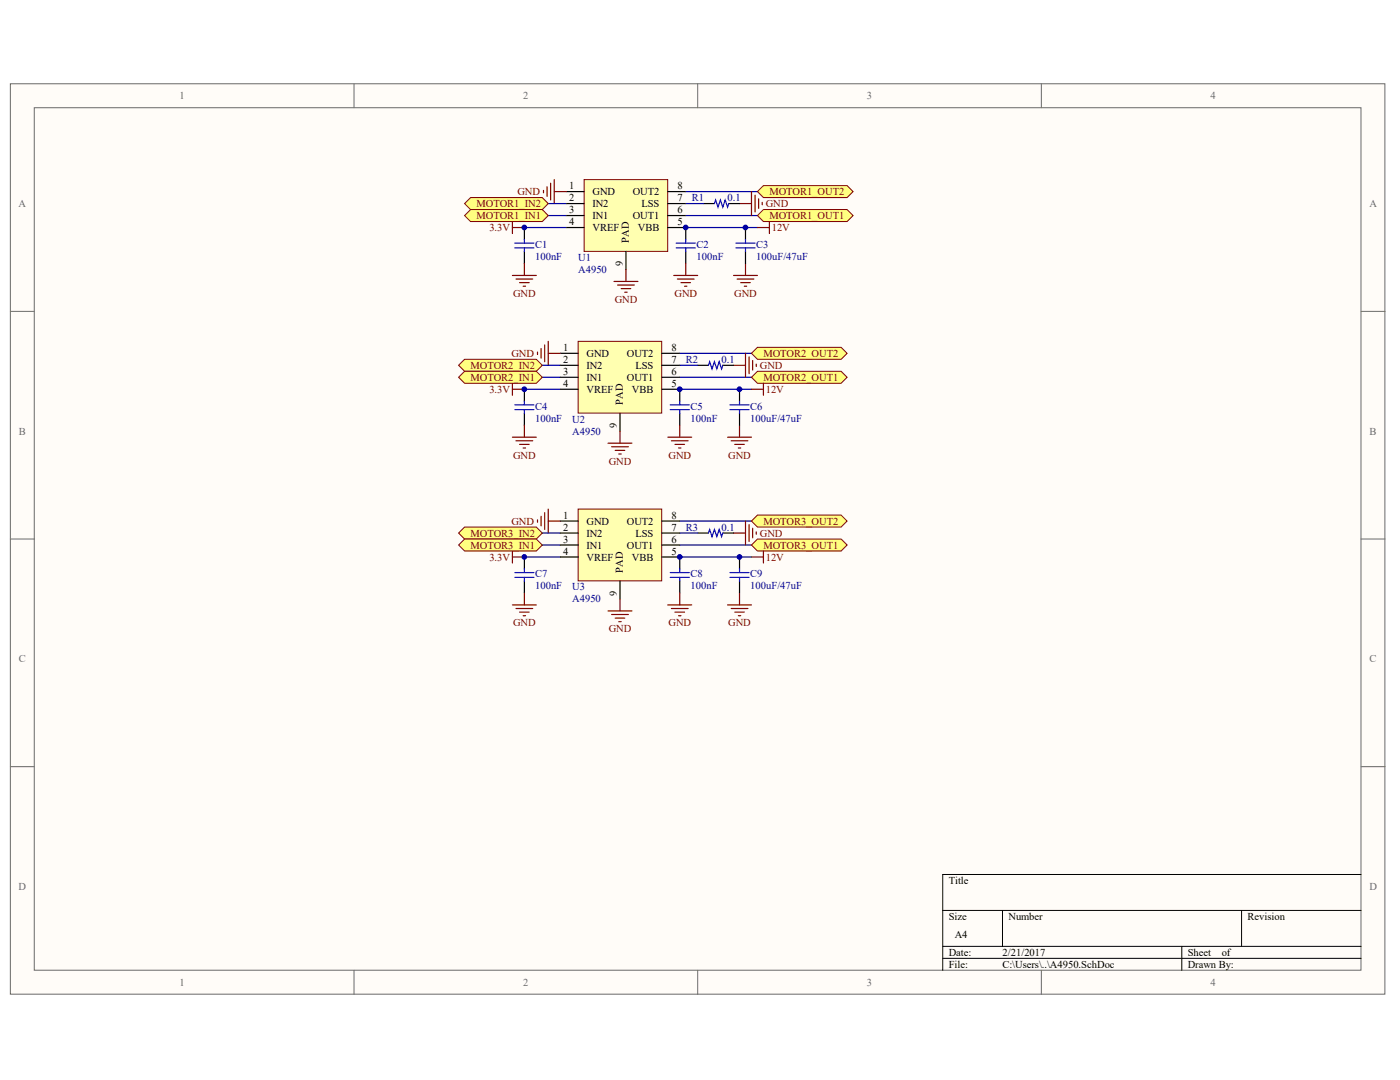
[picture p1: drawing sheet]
<svg xmlns="http://www.w3.org/2000/svg" width="279mm" height="215mm" viewBox="0 0 279 215" stroke-linecap="round" stroke-linejoin="round" font-family="sans-serif">
<g fill="#fffcf8" stroke="#696969" stroke-width=".2">
<path d="M2.1 16.7h273.9v181.4h-273.9z"/>
<path d="M6.8 21.5h264.5v171.8h-264.5z"/>
</g>
<path d="M70.6 16.7v4.8M139.1 16.7v4.8M207.6 16.7v4.8M2.1 62h4.7M271.3 62h4.8M2.1 107.4h4.7M271.3 107.4h4.8M2.1 152.8h4.7M271.3 152.8h4.8M70.6 193.3v4.8M139.1 193.3v4.8M207.6 193.3v4.8" fill="none" stroke="#696969" stroke-width=".2"/>
<path d="M271.3 174.2h-83.4v19.1M187.9 181.4h83.4M187.9 188.6h83.4M187.9 191h83.4M199.8 181.4v7.2M235.6 188.6v4.7M247.5 181.4v7.2" fill="none" stroke="#000" stroke-width=".2"/>
<path d="M116.4 35.8h16.7v14.3h-16.7z" fill="#ffffb0" stroke="#800000" stroke-width=".2"/>
<path d="M112.9 38.2h3.5M133.1 38.2h3.6M112.9 40.6h3.5M112.9 43h3.5M112.9 45.3h3.5M124.8 50.1v3.6M133.1 40.6h3.6M133.1 43h3.6M133.1 45.3h3.6v2.4M136.7 50.1v2.4M148.6 45.3v2.4M148.6 50.1v2.4" fill="none" stroke="#000" stroke-width=".24"/>
<g fill="none" stroke="#800000" stroke-width=".24">
<path d="M108.3 37.9v.5M109 37.2v1.9M109.8 36.5v3.3M110.5 35.8v4.8M110.5 38.2h2.4M149.8 38.2v4.8M150.5 38.9v3.3M151.2 39.6v1.9M102.1 44.1v2.4M102.1 45.3h2.4M122.4 56.1h4.7M123.1 56.8h3.3"/>
<path d="M123.8 57.5h1.9M124.5 58.2h.5M124.8 53.7v2.4M134.3 54.9h4.8M135 55.6h3.3M135.7 56.3h1.9M136.4 57h.5M136.7 52.5v2.4M146.2 54.9h4.8M146.9 55.6h3.4M147.4 40.6h2.4M147.6 56.3h1.9"/>
<path d="M148.4 57h.4M148.6 52.5v2.4M151.9 40.3v.5"/>
</g>
<path d="M136.7 38.2h14.3M109.3 40.6h3.6M109.3 43h3.6M136.7 43h14.3" fill="none" stroke="#000080" stroke-width=".24"/>
<path d="M134.8 48.4h3.8M134.8 49.4h3.8M136.7 47.7v.7M136.7 49.4v.7M146.7 48.4h3.8M146.7 49.4h3.8M148.6 47.7v.7M148.6 49.4v.7" fill="none" stroke="#00f" stroke-width=".24"/>
<g fill="#ffff80" stroke="#800000" stroke-width=".2">
<path d="M93.8 39.4h14.3l1.2 1.2-1.2 1.2h-14.3l-1.2-1.2z" fill-rule="evenodd"/>
<path d="M93.8 41.8h14.3l1.2 1.2-1.2 1.1h-14.3l-1.2-1.1z" fill-rule="evenodd"/>
<path d="M152.2 41.8h16.6l1.2 1.2-1.2 1.1h-16.6l-1.2-1.1z" fill-rule="evenodd"/>
<path d="M152.2 37h16.6l1.2 1.2-1.2 1.2h-16.6l-1.2-1.2z" fill-rule="evenodd"/>
</g>
<path d="M140.3 40.6h2.1M145.3 40.6h2.1" fill="none" stroke="#000" stroke-width=".24"/>
<path d="M142.4 40.6l.2-.8 .5 1.5 .5-1.5 .5 1.5 .4-1.5 .5 1.5 .3-.7" fill="none" stroke="#00f" stroke-width=".24"/>
<path d="M136.7 40.6h3.6" fill="none" stroke="#000080" stroke-width=".24"/>
<path d="M115.2 68h16.7v14.3h-16.7z" fill="#ffffb0" stroke="#800000" stroke-width=".2"/>
<path d="M111.7 70.4h3.5M111.7 72.8h3.5M111.7 75.2h3.5M111.7 77.6h3.5M131.9 70.4h3.6M131.9 72.8h3.6M131.9 75.2h3.6M131.9 77.6h3.6v2.4M147.4 77.6v2.4M123.6 82.3v3.6M135.5 82.3v2.4M147.4 82.3v2.4" fill="none" stroke="#000" stroke-width=".24"/>
<g fill="none" stroke="#800000" stroke-width=".24">
<path d="M102.1 76.4v2.4M102.1 77.6h2.4M107.1 70.2v.4M107.9 69.4v2M108.6 68.7v3.4M109.3 68v4.8M109.3 70.4h2.4M146.2 72.8h2.4M148.6 70.4v4.8M149.3 71.1v3.4M150 71.8v1.9M150.7 72.6v.4"/>
<path d="M121.2 88.3h4.8M121.9 89h3.3M122.6 89.7h1.9M123.3 90.5h.5M123.6 85.9v2.4M133.1 87.1h4.8M133.8 87.8h3.4M134.5 88.5h1.9M135.3 89.3h.4M135.5 84.7v2.4M145 87.1h4.8M145.7 87.8h3.4"/>
<path d="M146.4 88.5h2M147.2 89.3h.4M147.4 84.7v2.4"/>
</g>
<path d="M108.1 72.8h3.6M108.1 75.2h3.6M135.5 75.2h14.3M135.5 70.4h14.3M135.5 77.6h14.3" fill="none" stroke="#000080" stroke-width=".24"/>
<path d="M135.5 80v.7M147.4 80v.7M133.6 80.7h3.8M133.6 81.6h3.8M135.5 81.6v.7M145.5 80.7h3.8M145.5 81.6h3.8M147.4 81.6v.7" fill="none" stroke="#00f" stroke-width=".24"/>
<g fill="#ffff80" stroke="#800000" stroke-width=".2">
<path d="M92.6 71.6h14.3l1.2 1.2-1.2 1.2h-14.3l-1.2-1.2z" fill-rule="evenodd"/>
<path d="M92.6 74h14.3l1.2 1.2-1.2 1.2h-14.3l-1.2-1.2z" fill-rule="evenodd"/>
<path d="M151 74h16.7l1.1 1.2-1.1 1.2h-16.7l-1.2-1.2z" fill-rule="evenodd"/>
<path d="M151 69.2h16.7l1.1 1.2-1.1 1.2h-16.7l-1.2-1.2z" fill-rule="evenodd"/>
</g>
<path d="M139.1 72.8h2.1M144.1 72.8h2.1" fill="none" stroke="#000" stroke-width=".24"/>
<path d="M141.2 72.8l.2-.7 .5 1.4 .5-1.4 .5 1.4 .5-1.4 .4 1.4 .3-.7" fill="none" stroke="#00f" stroke-width=".24"/>
<path d="M135.5 72.8h3.6" fill="none" stroke="#000080" stroke-width=".24"/>
<path d="M115.2 101.4h16.7v14.3h-16.7z" fill="#ffffb0" stroke="#800000" stroke-width=".2"/>
<path d="M111.7 103.8h3.5M111.7 106.2h3.5M111.7 108.6h3.5M111.7 111h3.5M123.6 115.8v3.5M131.9 103.8h3.6M131.9 106.2h3.6M131.9 108.6h3.6M131.9 111h3.6v2.4M135.5 115.8v2.3M147.4 111v2.4M147.4 115.8v2.3" fill="none" stroke="#000" stroke-width=".24"/>
<g fill="none" stroke="#800000" stroke-width=".24">
<path d="M102.1 109.8v2.4M102.1 111h2.4M107.1 103.6v.5M107.9 102.9v1.9M108.6 102.2v3.3M109.3 101.4v4.8M109.3 103.8h2.4M123.6 119.3v2.4M135.5 118.1v2.4M146.2 106.2h2.4M147.4 118.1v2.4M148.6 103.8v4.8"/>
<path d="M149.3 104.5v3.4M150 105.3v1.9M150.7 106v.4M121.2 121.7h4.8M121.9 122.4h3.3M122.6 123.2h1.9M123.3 123.9h.5M133.1 120.5h4.8M133.8 121.2h3.4M134.5 122h1.9M135.3 122.7h.4M145 120.5h4.8"/>
<path d="M145.7 121.2h3.4M146.4 122h2M147.2 122.7h.4"/>
</g>
<path d="M108.1 106.2h3.6M108.1 108.6h3.6M135.5 108.6h14.3M135.5 103.8h14.3M135.5 111h14.3" fill="none" stroke="#000080" stroke-width=".24"/>
<path d="M133.6 114.1h3.8M133.6 115h3.8M135.5 113.4v.7M135.5 115v.8M145.5 114.1h3.8M145.5 115h3.8M147.4 113.4v.7M147.4 115v.8" fill="none" stroke="#00f" stroke-width=".24"/>
<g fill="#ffff80" stroke="#800000" stroke-width=".2">
<path d="M92.6 105h14.3l1.2 1.2-1.2 1.2h-14.3l-1.2-1.2z" fill-rule="evenodd"/>
<path d="M92.6 107.4h14.3l1.2 1.2-1.2 1.2h-14.3l-1.2-1.2z" fill-rule="evenodd"/>
<path d="M151 107.4h16.7l1.1 1.2-1.1 1.2h-16.7l-1.2-1.2z" fill-rule="evenodd"/>
<path d="M151 102.6h16.7l1.1 1.2-1.1 1.2h-16.7l-1.2-1.2z" fill-rule="evenodd"/>
</g>
<path d="M104.5 45.3v2.4M104.5 50.1v2.4M104.5 77.6v2.4M104.5 82.3v2.4M104.5 111v2.4M104.5 115.8v2.3M139.1 106.2h2.1M144.1 106.2h2.1" fill="none" stroke="#000" stroke-width=".24"/>
<g fill="none" stroke="#00f" stroke-width=".24">
<path d="M102.6 48.4h3.8M102.6 49.4h3.8M104.5 47.7v.7M104.5 49.4v.7M104.5 80v.7M102.6 80.7h3.8M102.6 81.6h3.8M104.5 81.6v.7M102.6 114.1h3.8M102.6 115h3.8M104.5 113.4v.7M104.5 115v.8"/>
<path d="M141.2 106.2l.2-.7 .5 1.4 .5-1.4 .5 1.4 .5-1.4 .4 1.4 .3-.7"/>
</g>
<path d="M104.5 45.3h8.4M136.7 45.3h14.3M104.5 77.6h7.2M104.5 111h7.2M135.5 106.2h3.6" fill="none" stroke="#000080" stroke-width=".24"/>
<g fill="none" stroke="#800000" stroke-width=".24">
<path d="M102.1 54.9h4.8M102.8 55.6h3.4M103.6 56.3h1.9M104.3 57h.5M104.5 52.5v2.4M151 45.3h2.4M153.4 44.1v2.4M149.8 77.6h2.4M152.2 76.4v2.4M102.1 87.1h4.8M102.8 87.8h3.4M103.6 88.5h1.9"/>
<path d="M104.3 89.3h.5M104.5 84.7v2.4M104.5 118.1v2.4M149.8 111h2.4M152.2 109.8v2.4M102.1 120.5h4.8M102.8 121.2h3.4M103.6 122h1.9M104.3 122.7h.5"/>
</g>
<g fill="#000080" stroke="#000080" stroke-width=".2">
<circle cx="104.5" cy="111" r=".47"/>
<circle cx="104.5" cy="77.6" r=".47"/>
<circle cx="104.5" cy="45.3" r=".47"/>
<circle cx="135.5" cy="111" r=".47"/>
<circle cx="135.5" cy="77.6" r=".47"/>
<circle cx="136.7" cy="45.3" r=".47"/>
<circle cx="147.4" cy="111" r=".47"/>
<circle cx="147.4" cy="77.6" r=".47"/>
<circle cx="148.6" cy="45.3" r=".47"/>
</g>
<g font-size="2.1" fill="#696969">
<text x="35.8" y="19.8">1</text>
<text x="104.3" y="19.8">2</text>
<text x="172.8" y="19.8">3</text>
<text x="241.3" y="19.8">4</text>
<text x="3.7" y="41.2">A</text>
<text x="272.9" y="41.2">A</text>
<text x="3.8" y="86.6">B</text>
<text x="273" y="86.6">B</text>
<text x="3.8" y="132">C</text>
<text x="273" y="132">C</text>
<text x="3.7" y="177.3">D</text>
<text x="272.9" y="177.3">D</text>
<text x="35.8" y="196.4">1</text>
<text x="104.3" y="196.4">2</text>
<text x="172.8" y="196.4">3</text>
<text x="241.3" y="196.4">4</text>
</g>
<g font-size="2.1" fill="#800000">
<text x="95" y="41.3">MOTOR1_IN2</text>
<text x="103.1" y="38.9">GND</text>
<text x="152.6" y="41.3">GND</text>
<text x="153.4" y="38.9">MOTOR1_OUT2</text>
<text x="95" y="43.7">MOTOR1_IN1</text>
<text x="97.5" y="46">3.3V</text>
<text x="153.4" y="43.7">MOTOR1_OUT1</text>
<text x="153.8" y="46">12V</text>
<text x="102.3" y="59.1">GND</text>
<text x="134.4" y="59.1">GND</text>
<text x="146.4" y="59.1">GND</text>
<text x="122.5" y="60.3">GND</text>
<text x="101.9" y="71.1">GND</text>
<text x="152.2" y="71.1">MOTOR2_OUT2</text>
<text x="93.8" y="73.5">MOTOR2_IN2</text>
<text x="93.8" y="75.9">MOTOR2_IN1</text>
<text x="151.5" y="73.5">GND</text>
<text x="152.2" y="75.9">MOTOR2_OUT1</text>
<text x="97.5" y="78.3">3.3V</text>
<text x="152.6" y="78.3">12V</text>
<text x="102.3" y="91.4">GND</text>
<text x="121.3" y="92.6">GND</text>
<text x="133.2" y="91.4">GND</text>
<text x="145.2" y="91.4">GND</text>
<text x="93.8" y="106.9">MOTOR3_IN2</text>
<text x="101.9" y="104.5">GND</text>
<text x="151.5" y="106.9">GND</text>
<text x="152.2" y="104.5">MOTOR3_OUT2</text>
<text x="93.8" y="109.3">MOTOR3_IN1</text>
<text x="97.5" y="111.7">3.3V</text>
<text x="152.2" y="109.3">MOTOR3_OUT1</text>
<text x="152.6" y="111.7">12V</text>
<text x="102.3" y="124.8">GND</text>
<text x="121.3" y="126">GND</text>
<text x="133.2" y="124.8">GND</text>
<text x="145.2" y="124.8">GND</text>
</g>
<g font-size="2.1">
<text x="113.5" y="37.7">1</text>
<text x="113.5" y="40.1">2</text>
<text x="118.1" y="38.9">GND</text>
<text x="118.1" y="41.3">IN2</text>
<text x="126.1" y="38.9">OUT2</text>
<text x="127.9" y="41.3">LSS</text>
<text x="135" y="40.1">7</text>
<text x="135" y="37.7">8</text>
<text x="113.5" y="42.5">3</text>
<text x="113.5" y="44.8">4</text>
<text x="118.1" y="43.7">IN1</text>
<text x="118.1" y="46">VREF</text>
<text x="126.1" y="43.7">OUT1</text>
<text x="127.1" y="46">VBB</text>
<text x="135" y="44.8">5</text>
<text x="135" y="42.5">6</text>
<text x="124.2" y="53.1" transform="rotate(-90 124.2 53.1)">9</text>
<text x="125.4" y="48.4" transform="rotate(-90 125.4 48.4)">PAD</text>
<text x="112.3" y="69.9">1</text>
<text x="116.9" y="71.1">GND</text>
<text x="124.9" y="71.1">OUT2</text>
<text x="133.8" y="69.9">8</text>
<text x="112.3" y="72.3">2</text>
<text x="112.3" y="74.7">3</text>
<text x="112.3" y="77.1">4</text>
<text x="116.9" y="73.5">IN2</text>
<text x="116.9" y="75.9">IN1</text>
<text x="124.9" y="75.9">OUT1</text>
<text x="126.7" y="73.5">LSS</text>
<text x="133.8" y="77.1">5</text>
<text x="133.8" y="74.7">6</text>
<text x="133.8" y="72.3">7</text>
<text x="116.9" y="78.3">VREF</text>
<text x="124.2" y="80.7" transform="rotate(-90 124.2 80.7)">PAD</text>
<text x="126" y="78.3">VBB</text>
<text x="123" y="85.3" transform="rotate(-90 123 85.3)">9</text>
<text x="112.3" y="103.3">1</text>
<text x="112.3" y="105.7">2</text>
<text x="116.9" y="104.5">GND</text>
<text x="116.9" y="106.9">IN2</text>
<text x="124.9" y="104.5">OUT2</text>
<text x="126.7" y="106.9">LSS</text>
<text x="133.8" y="105.7">7</text>
<text x="133.8" y="103.3">8</text>
<text x="112.3" y="108.1">3</text>
<text x="112.3" y="110.5">4</text>
<text x="116.9" y="109.3">IN1</text>
<text x="116.9" y="111.7">VREF</text>
<text x="124.9" y="109.3">OUT1</text>
<text x="126" y="111.7">VBB</text>
<text x="133.8" y="110.5">5</text>
<text x="133.8" y="108.1">6</text>
<text x="123" y="118.7" transform="rotate(-90 123 118.7)">9</text>
<text x="124.2" y="114.1" transform="rotate(-90 124.2 114.1)">PAD</text>
<text x="189.1" y="176.1">Title</text>
<text x="189.1" y="183.3">Size</text>
<text x="201" y="183.3">Number</text>
<text x="248.7" y="183.3">Revision</text>
<text x="189.1" y="190.4">Date:</text>
<text x="190.3" y="186.9">A4</text>
<text x="199.8" y="190.4">2/21/2017</text>
<text x="236.7" y="190.4">Sheet</text>
<text x="243.5" y="190.4">of</text>
<text x="189.1" y="192.8">File:</text>
<text x="199.8" y="192.8">C:\Users\..\A4950.SchDoc</text>
<text x="236.7" y="192.8">Drawn By:</text>
</g>
<g font-size="2.1" fill="#000080">
<text x="137.9" y="40.1">R1</text>
<text x="145" y="40.1">0.1</text>
<text x="106.7" y="51.8">100nF</text>
<text x="106.7" y="49.4">C1</text>
<text x="115.2" y="52">U1</text>
<text x="138.8" y="51.8">100nF</text>
<text x="138.8" y="49.4">C2</text>
<text x="150.7" y="51.8">100uF/47uF</text>
<text x="150.7" y="49.4">C3</text>
<text x="115.2" y="54.4">A4950</text>
<text x="136.7" y="72.3">R2</text>
<text x="143.8" y="72.3">0.1</text>
<text x="106.7" y="84">100nF</text>
<text x="106.7" y="81.6">C4</text>
<text x="137.6" y="84">100nF</text>
<text x="137.6" y="81.6">C5</text>
<text x="149.5" y="84">100uF/47uF</text>
<text x="149.5" y="81.6">C6</text>
<text x="114" y="84.2">U2</text>
<text x="114" y="86.6">A4950</text>
<text x="136.7" y="105.7">R3</text>
<text x="143.8" y="105.7">0.1</text>
<text x="106.7" y="117.4">100nF</text>
<text x="106.7" y="115">C7</text>
<text x="114" y="117.7">U3</text>
<text x="137.6" y="117.4">100nF</text>
<text x="137.6" y="115">C8</text>
<text x="149.5" y="117.4">100uF/47uF</text>
<text x="149.5" y="115">C9</text>
<text x="114" y="120">A4950</text>
</g>
</svg>
